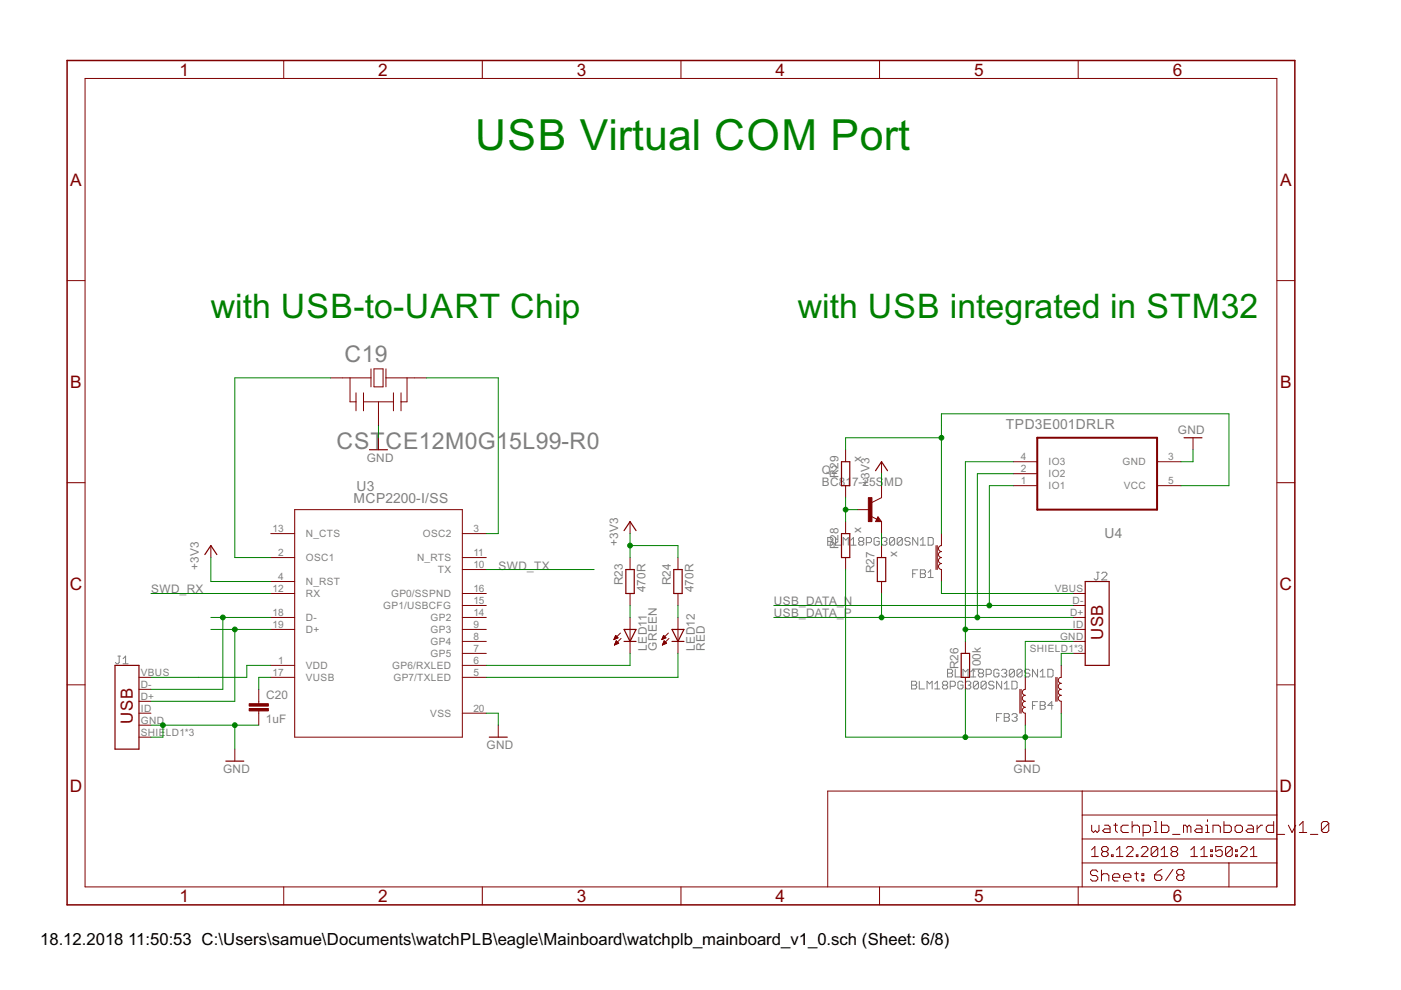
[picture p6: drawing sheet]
<svg xmlns="http://www.w3.org/2000/svg" width="297mm" height="210mm" viewBox="0 0 297 210" stroke-linecap="round" stroke-linejoin="round" font-family="sans-serif">
<g fill="none" stroke="#808080" stroke-width=".21">
<path d="M175.5 114h.8l.3 .2v.3l-.3 .3 .3 .3v.2l-.3 .3h-.8zM175.5 114.8h.8M177.1 114v1.6h1.1M178.8 115.6v-1.6l.5 .5 .6-.5v1.6M180.4 115.6h1.1M180.4 114.5l.6-.5v1.6M182.3 114.8l-.2-.3v-.3l.2-.2h.6l.2 .2v.3l-.2 .3M182.3 114.8l-.2 .3v.2l.2 .3h.6l.2-.3v-.2l-.2-.3M182.3 114.8h.6M183.7 115.1h.8l.3-.3v-.6l-.3-.2h-.8v1.6M186.4 114.2l-.3-.2h-.5l-.3 .2v1.1l.3 .3h.5l.3-.3v-.5h-.5M187 114.2l.2-.2h.6l.2 .2v.3l-.2 .3"/>
<path d="M187.5 114.8h.3M187.8 114.8l.2 .3v.2l-.2 .3h-.6l-.2-.3M189.7 114.2l-.3-.2h-.5l-.3 .2v1.1M189.7 114.2v1.1l-.3 .3h-.5l-.3-.3M189.7 114.2l-1.1 1.1M191.3 114.2l-.2-.2h-.6l-.3 .2v1.1M191.3 114.2v1.1l-.2 .3h-.6l-.3-.3M191.3 114.2l-1.1 1.1M193 114.2l-.3-.2h-.6l-.2 .2v.3l.2 .3h.6l.3 .3v.2l-.3 .3h-.6l-.2-.3M194.6 114v1.6l-1.1-1.6v1.6M195.1 115.6h1.1M195.1 114.5l.6-.5v1.6"/>
<path d="M196.8 114h.8l.3 .2v1.1l-.3 .3h-.8zM25 139.1h.5M25.3 139.1v1.4l-.3 .2h-.3l-.2-.2M26.1 139.7l.5-.6v1.6M193.5 121.6h.6M194.6 120.8h-1.1v1.6M195.1 120.8h.9l.2 .3v.3l-.2 .2 .2 .3v.3l-.2 .2h-.9zM195.1 121.6h.9M196.8 122.4h1.1M196.8 121.4l.5-.6v1.6M232.5 121.3h.5M232.8 121.3v1.4l-.3 .3h-.3l-.2-.3"/>
<path d="M233.6 121.6l.3-.3h.5l.3 .3v.3l-1.1 1.1h1.1M26.1 140.7h1.1M193.3 144.4h.8l.3 .3v.3l-.3 .3 .3 .2v.3l-.3 .3h-.8zM193.3 145.3h.8M194.9 144.4v1.7h1.1M196.6 146.1v-1.7l.5 .6 .5-.6v1.7M198.2 146.1h1.1M198.2 145l.5-.6v1.7M200.1 145.3l-.3-.3v-.3l.3-.3h.5l.3 .3v.3l-.3 .3M200.1 145.3l-.3 .2v.3l.3 .3h.5l.3-.3v-.3l-.3-.2M200.1 145.3h.5M200.9 141.9h.8l.3 .3v.3l-.3 .2 .3 .3v.3l-.3 .2h-.8z"/>
<path d="M200.9 142.7h.8M201.5 145.5h.8l.2-.2v-.6l-.2-.3h-.8v1.7M202.5 141.9v1.6h1.1M204.2 144.7l-.3-.3h-.5l-.3 .3v1.1l.3 .3h.5l.3-.3v-.5h-.6M204.2 143.5v-1.6l.5 .6 .6-.6v1.6M204.7 144.7l.3-.3h.5l.3 .3v.3l-.3 .3M205.3 145.3h.2M205.5 145.3l.3 .2v.3l-.3 .3h-.5l-.3-.3M205.8 143.5h1.1M205.8 142.5l.6-.6v1.6M207.5 144.7l-.3-.3h-.5l-.3 .3v1.1M207.5 144.7v1.1l-.3 .3h-.5l-.3-.3"/>
<path d="M207.5 144.7l-1.1 1.1M207.7 142.7l-.3-.2v-.3l.3-.3h.6l.2 .3v.3l-.2 .2M207.7 142.7l-.3 .3v.3l.3 .2h.6l.2-.2v-.3l-.2-.3M207.7 142.7h.6M209.1 144.7l-.3-.3h-.5l-.3 .3v1.1M209.1 144.7v1.1l-.3 .3h-.5l-.3-.3M209.1 143h.8l.3-.3v-.5l-.3-.3h-.8v1.6M209.1 144.7l-1.1 1.1M210.7 144.7l-.2-.3h-.6l-.3 .3v.3l.3 .3h.6l.2 .2v.3l-.2 .3h-.6l-.3-.3M211.3 152.1h.5M211.8 142.2l-.3-.3h-.5l-.3 .3v1.1l.3 .2h.5l.3-.2v-.6h-.5M212.3 142.2l.3-.3h.6l.2 .3v.3l-.2 .2"/>
<path d="M212.4 144.4v1.7l-1.1-1.7v1.7M212.4 151.3h-1.1v1.6M212.9 142.7h.3M212.9 146.1h1.1M212.9 145l.6-.6v1.7M212.9 151.3h.8l.3 .3v.2l-.3 .3 .3 .3v.3l-.3 .2h-.8zM212.9 152.1h.8M213.2 142.7l.2 .3v.3l-.2 .2h-.6l-.3-.2M214.5 144.4h.9l.2 .3v1.1l-.2 .3h-.9zM214.5 151.6l.3-.3h.6l.2 .3v.2l-.2 .3M215.1 142.2l-.3-.3h-.5l-.3 .3v1.1M215.1 142.2v1.1l-.3 .2h-.5l-.3-.2"/>
<path d="M215.1 142.2l-1.1 1.1M215.1 152.1h.3M215.4 152.1l.2 .3v.3l-.2 .2h-.6l-.3-.2M216.7 142.2l-.3-.3h-.5l-.3 .3v1.1M216.7 142.2v1.1l-.3 .2h-.5l-.3-.2M216.7 142.2l-1.1 1.1M218.4 142.2l-.3-.3h-.6l-.2 .3v.3l.2 .2h.6l.3 .3v.3l-.3 .2h-.6l-.2-.2M218.9 149.6h.5M220 141.9v1.6l-1.1-1.6v1.6M220 148.8h-1.1v1.6M220.5 143.5h1.1M220.5 142.5l.6-.6v1.6"/>
<path d="M220.5 148.8h.8l.3 .2v.3l-.3 .3 .3 .2v.3l-.3 .3h-.8zM220.5 149.6h.8M222.2 141.9h.8l.3 .3v1.1l-.3 .2h-.8zM223.3 149.6h-1.1l.8-.8v1.6"/>
</g>
<g fill="none" stroke="#800000" stroke-width=".21">
<path d="M18 16.6h252.7v171.4h-252.7zM60.2 12.8v3.8M102.3 12.8v3.8M144.4 12.8v3.8M186.5 12.8v3.8M228.6 12.8v3.8M14.2 59.5h3.8M270.7 59.5h3.8M78.7 78.2v3.8M79.3 78.2h1.9v3.8h-1.9zM81.8 78.2v3.8M70.1 80.1h8.6"/>
<path d="M74.2 80.1v5.1h1.3M75.5 83.3v3.8M77.1 83.3v3.8M77.1 85.2h6.3M80.2 85.2v5.1M80.2 92.8v2.6M81.8 80.1h8.6M83.4 83.3v3.8M85 83.3v3.8M86.3 80.1v5.1h-1.3M179.3 95.4v2.5M186.9 97.9v2.5"/>
<path d="M214.8 97.9h5.1M245.3 97.9h5.1M252.9 92.8v2.6M14.2 102.3h3.8M44.7 115.7v2.5M57.4 113.1h5.1M57.4 118.2h5.1M62.5 108.1h35.5v48.2h-35.5zM98 113.1h5.1M98 118.2h5.1M133.6 110.6v2.5M133.6 118.2v2.6"/>
<path d="M143.7 118.2v2.6M179.3 103v2.5M179.3 110.6v2.5M179.3 118.2v2.6M181.8 108.1h2.6M184.7 109.5l1.2 .6M186.1 109.6l.8 1h-1.3zM186.9 103v2.5l-2 1M186.9 110.6v2.5M186.9 115.7v2.5M198.5 115.7v5.1M198.7 115.7v5.1"/>
<path d="M199.6 113.1v2.6a.63 .63 0 0 0-.6 .6 .63 .63 0 0 0 .6 .6 .63 .63 0 0 0-.6 .7 .63 .63 0 0 0 .6 .6 .63 .63 0 0 0-.6 .7 .63 .63 0 0 0 .6 .6 .63 .63 0 0 0-.6 .6 .63 .63 0 0 0 .6 .7v2.5M214.8 103h5.1M214.8 100.4h5.1M245.3 103h5.1M270.7 102.3h3.8M57.4 123.3h5.1M57.4 125.8h5.1M57.4 130.9h5.1M57.4 133.5h5.1M98 125.8h5.1M98 130.9h5.1M98 133.5h5.1"/>
<path d="M98 120.8h5.1M98 128.4h5.1M98 136h5.1M98 138.5h5.1M130.2 135.5h.1M130.2 135.4h.4M130.3 135.3h.6M130.3 136.7h.1M130.3 135.2h.7M130.3 136.6h.3M130.4 135h.5M130.4 136.5h.5"/>
<path d="M130.5 134.9h.2M130.5 136.4h.7M130.5 134.8h.1M130.5 136.2h.5M130.5 134.7l.5 .5-.8 .4zM130.5 136.1h.4M130.6 136h.2M130.6 135.9h.1M131.2 136.4l-.5-.5-.4 .9M131.2 136.4l-.9 .4M131.6 134.2l-1.4 1.4M131.7 135.4l-1.4 1.4"/>
<path d="M133.6 125.8v2.6M133.6 130.9v7.6M140.3 135.5h.2M140.4 135.4h.4M140.4 135.3h.7M140.4 136.7h.1M140.5 135.2h.6M140.5 136.6h.3M140.5 135h.5M140.5 136.5h.5M140.6 134.9h.3M140.6 136.4h.7"/>
<path d="M140.7 134.8h.1M140.7 136.2h.5M140.7 136.1h.4M140.7 134.7l.5 .5-.9 .4zM140.8 136h.2M140.8 135.9h.1M141.3 136.4l-.5-.5-.4 .9M141.3 136.4l-.9 .4M141.7 134.2l-1.4 1.4M141.8 135.4l-1.4 1.4M143.7 125.8v2.6M143.7 130.9v7.6"/>
<path d="M186.9 123.3v2.5M204.7 136v2.5M227.5 125.8h2.6M227.5 130.9h2.6M227.5 133.5h2.6M227.5 128.4h2.6M227.5 136h2.6M227.5 138.5h2.6M14.2 145.2h3.8M29.5 143.6h2.5M29.5 151.2h2.5M29.5 156.3h2.5"/>
<path d="M29.5 148.7h2.5M29.5 146.2h2.5M29.5 153.8h2.5M49.8 158.8v2.6M54.9 146.2v3M54.9 150.7v3.1M57.4 141.1h5.1M57.4 143.6h5.1M98 141.1h5.1M98 143.6h5.1M98 151.2h5.1M105.6 153.8v2.5"/>
<path d="M204.7 143.6v2.6M216.2 146.2v5M216.5 146.2v5M217.4 143.6v2.6a.63 .63 0 0 0-.7 .6 .63 .63 0 0 0 .7 .6 .63 .63 0 0 0-.7 .7 .63 .63 0 0 0 .7 .6 .63 .63 0 0 0-.7 .6 .63 .63 0 0 0 .7 .7 .62 .62 0 0 0-.7 .6 .62 .62 0 0 0 .7 .6v2.6M217.4 158.8v2.6M223.9 143.6v5.1M224.1 143.6v5.1M225 141.1v2.5a.63 .63 0 0 0-.6 .7 .63 .63 0 0 0 .6 .6 .63 .63 0 0 0-.6 .6 .63 .63 0 0 0 .6 .7 .63 .63 0 0 0-.6 .6 .63 .63 0 0 0 .6 .6 .63 .63 0 0 0-.6 .7 .63 .63 0 0 0 .6 .6v2.5M270.7 145.2h3.8M229.4 167.7v20.3M229.4 177.9h41.3M229.4 172.8h41.3"/>
<path d="M231.5 175v1.1l.3 .4 .4-.4 .4 .4 .4-.4v-1.1M234.2 175h.8l.4 .3v1.2h-1.2l-.4-.4 .4-.4h1.2M236.1 175h.8M236.5 174.6v1.5l.4 .4M238.8 179.9l.4-.4h.7l.3 .4v.3l-1.4 1.4h1.4M239.2 175h-1.1l-.4 .3v.8l.4 .4h1.1M240 175.3l.4-.3h.8l.4 .3v1.2M240 174.2v2.3M242 179.9l.3-.4h.7l.4 .4v.3l-1.4 1.4h1.4M242.4 176.5h1.1l.4-.4v-.8l-.4-.3h-1.1v2.3M244.7 176.5h.8M244.7 174.2h.4v2.3"/>
<path d="M245.5 179.9v1.4l-.4 .3h-.7l-.3-.3M245.5 179.9l-.4-.4h-.7l-.3 .4v1.4M245.5 179.9l-1.4 1.4M246.3 174.2v2.3h1.1l.4-.4v-.8l-.4-.3h-1.1M248.6 176.9h1.6M251.7 175.3l-.4-.3h-.4v1.5M251.7 175.3v1.2M251.7 175.3l.4-.3 .4 .3v1.2M253.7 175h.7l.4 .3v1.2h-1.1l-.4-.4 .4-.4h1.1M255.6 175h.4v1.5M255.6 176.5h.8M256 173.8v.4"/>
<path d="M257.2 176.5v-1.5h1.1l.4 .3v1.2M259.1 179.5h-1.4v1.1l.7-.4h.4l.3 .4v.7l-.3 .3h-.7l-.4-.3M259.5 174.2v2.3h1.2l.4-.4v-.8l-.4-.3h-1.2M261.3 179.9v1.4l-.4 .3h-.7l-.4-.3M261.3 179.9l-.4-.4h-.7l-.4 .4v1.4M261.3 179.9l-1.5 1.4M262.2 175h.8l.4 .3v.8l-.4 .4h-.8l-.3-.4v-.8zM263 179.9l.4-.4h.7l.3 .4v.3l-1.4 1.4h1.4M264.6 175h.8l.3 .3v1.2h-1.1l-.4-.4 .4-.4h1.1M266.5 175v1.5M267.7 175h-.4l-.8 .7M270 174.2v2.3h-1.1l-.4-.4v-.8l.4-.3h1.1"/>
<path d="M270.7 167.7h-95.2v20.3M270.8 176.9h1.6M273.2 175l.7 1.5 .8-1.5M275.5 176.5h1.6M275.5 175l.8-.8v2.3M277.8 176.9h1.6M281.7 174.6v1.5l-.4 .4h-.7l-.4-.4M281.7 174.6l-.4-.4h-.7l-.4 .4v1.5M281.7 174.6l-1.5 1.5M60.2 188v3.9M102.3 188v3.9M144.4 188v3.9"/>
<path d="M186.5 188v3.9M228.6 188v3.9M229.4 183h41.3M231.4 180.2l.7-.7v2.1M231.4 181.6h1.5M232.7 184.8l-.3-.3h-.8l-.4 .3v.5l.4 .3h.8l.3 .4v.4l-.3 .4h-.8l-.4-.4M233.5 184.5v2.3M233.5 185.6l.4-.3h.8l.4 .3v1.2M233.9 180.6l-.3 .3v.4l.3 .3h.7l.3-.3v-.4l-.3-.3M233.9 180.6l-.3-.4v-.3l.3-.4h.7l.3 .4v.3l-.3 .4M233.9 180.6h.7M235.6 181.3h.4v.3h-.4z"/>
<path d="M235.9 186h1.5v-.4l-.4-.3h-.7l-.4 .3v.8l.4 .4h.7M236.7 181.6h1.4M236.7 180.2l.7-.7v2.1M238.2 186h1.6v-.4l-.4-.3h-.8l-.4 .3v.8l.4 .4h.8M240.6 185.3h.7M240.9 181.3h.4v.3h-.4zM240.9 184.8v1.6l.4 .4M242.1 185.3h.4v.3h-.4zM242.1 186.4h.4v.4h-.4zM244.8 185.5h1.2l.3 .4v.4l-.3 .4h-.8l-.4-.4zM246.2 181.6h1.4M246.2 180.2l.7-.7v2.1"/>
<path d="M246.3 184.3l-.7 .4-.8 .8M248.6 180.6l-.3 .3v.4l.3 .3h.7l.4-.3v-.4l-.4-.3M248.6 180.6l-.3-.4v-.3l.3-.4h.7l.4 .4v.3l-.4 .4M248.6 180.6h.7M248.7 184.3l-1.6 2.4M249.9 185.5l-.4 .4v.4l.4 .4h.7l.4-.4v-.4l-.4-.4M249.9 185.5h.7M249.9 185.5l-.4-.4v-.4l.4-.4h.7l.4 .4v.4l-.4 .4M252.5 181.6h1.4M252.5 180.2l.7-.7v2.1M254.6 181.6h1.4M254.6 180.2l.7-.7v2.1"/>
<path d="M256.7 181.3h.3v.3h-.3zM256.7 180.2h.3v.4h-.3zM260.6 183v5M262 181.3h.3v.3h-.3zM262 180.2h.3v.4h-.3zM265.1 181.6h1.4M265.1 180.2l.7-.7v2.1"/>
</g>
<path d="M14.2 12.8h260.3v179.1h-260.3z" fill="none" stroke="#800000" stroke-width=".32"/>
<g fill="none" stroke="#800000" stroke-width=".25">
<path d="M78.3 95.4h3.8M178.4 97.9h1.8v5.1h-1.8zM185.6 99.8l1.3-1.9 1.3 1.9M251 92.8h3.8M43.4 117.6l1.3-1.9 1.3 1.9M132.3 112.5l1.3-1.9 1.3 1.9M178.4 113.1h1.8v5.1h-1.8zM186 118.2h1.8v5.1h-1.8zM186.1 110.1l.2 .2h-.4l.2-.5 .5 .7h-.7M132.3 133.5h2.6l-1.3 2.5zM132.3 136h2.6M132.7 120.8h1.8v5h-1.8z"/>
<path d="M142.5 136h2.5M142.5 133.5h2.5l-1.3 2.5zM142.9 120.8h1.7v5h-1.7zM203.8 138.5h1.8v5.1h-1.8zM230.1 123.3h5.1v17.8h-5.1zM24.4 141.1h5.1v17.7h-5.1zM103.7 156.3h3.8M47.9 161.4h3.8M215.5 161.4h3.8"/>
</g>
<g fill="#800000" stroke="#800000" stroke-width=".21">
<path d="M52.8 150.2h4.1v.5h-4.1z"/>
<path d="M52.8 149.2h4.1v.5h-4.1z"/>
<path d="M184.1 105.5h.8v5.1h-.8z"/>
</g>
<path d="M219.9 92.8h25.4v15.3h-25.4z" fill="none" stroke="#800000" stroke-width=".42"/>
<g fill="none" stroke="#008000" stroke-width=".21">
<path d="M70.1 80.1h-20.3v38.1h7.6M80.2 90.3v2.5M90.4 80.1h15.2v33h-2.5M199.6 92.8h-20.3v2.6M214.8 97.9h-10.1v38.1M252.9 95.4v2.5h-2.5M44.7 118.2v5.1h12.7M133.6 113.1v5.1M133.6 115.7h10.1v2.5M179.3 105.5v5.1M179.3 108.1h2.5M186.9 100.4v2.6"/>
<path d="M186.9 113.1v2.6M214.8 100.4h-7.6v30.5M214.8 103h-5v25.4M250.4 103h10.2v-15.3h-61v25.4M32 125.8h25.4M44.7 130.9h12.7M44.7 133.5h12.7M47.2 130.9v15.3h-15.2M49.8 133.5v15.2h-17.8M103.1 120.8h22.9M133.6 128.4v2.5M133.6 138.5v2.6h-30.5"/>
<path d="M143.7 128.4v2.5M143.7 138.5v5.1h-40.6M164.1 130.9h63.4M164.1 128.4h63.4M179.3 120.8v35.5h45.7v-5.1M186.9 125.8v5.1M199.6 123.3v2.5h27.9M204.7 133.5h22.8M227.5 136h-10.1v7.6M227.5 138.5h-2.5v2.6M32 153.8h22.9M34.5 153.8v2.5h-2.5"/>
<path d="M49.8 153.8v5M57.4 143.6h-2.5v2.6M57.4 141.1h-5.1v2.5h-20.3M103.1 151.2h2.5v2.6M204.7 146.2v10.1M217.4 153.8v5"/>
</g>
<g fill="#008000" stroke="#008000" stroke-width=".21">
<circle cx="133.6" cy="115.7" r=".51"/>
<circle cx="49.8" cy="153.8" r=".51"/>
<circle cx="34.5" cy="153.8" r=".51"/>
<circle cx="217.4" cy="156.3" r=".51"/>
<circle cx="204.7" cy="156.3" r=".51"/>
<circle cx="47.2" cy="130.9" r=".51"/>
<circle cx="49.8" cy="133.5" r=".51"/>
<circle cx="204.7" cy="133.5" r=".51"/>
<circle cx="186.9" cy="130.9" r=".51"/>
<circle cx="207.2" cy="130.9" r=".51"/>
<circle cx="209.8" cy="128.4" r=".51"/>
<circle cx="179.3" cy="108.1" r=".51"/>
<circle cx="199.6" cy="92.8" r=".51"/>
</g>
<text font-size="10.2" fill="#008000" x="100.7" y="31.9">USB Virtual COM Port</text>
<g font-size="8" fill="#008000">
<text x="44.7" y="67.4">with USB-to-UART Chip</text>
<text x="169.1" y="67.4">with USB integrated in STM32</text>
</g>
<g font-size="5.5" fill="#808080">
<text x="73.1" y="76.8">C19</text>
<text x="71.4" y="95.2">CST</text>
<text x="81.7" y="95.2">CE12M0G15L99-R0</text>
</g>
<g font-size="4.1" fill="#800000">
<text x="38.1" y="16">1</text>
<text x="80.2" y="16">2</text>
<text x="122.3" y="16">3</text>
<text x="164.4" y="16">4</text>
<text x="206.5" y="16">5</text>
<text x="248.6" y="16">6</text>
<text x="14.9" y="39.4">A</text>
<text x="271.4" y="39.4">A</text>
<text x="14.9" y="82.2">B</text>
<text x="271.4" y="82.2">B</text>
<text x="14.8" y="125.1">C</text>
<text x="271.3" y="125.1">C</text>
<text x="14.8" y="167.9">D</text>
<text x="271.3" y="167.9">D</text>
<text x="38.1" y="191.2">1</text>
<text x="80.2" y="191.2">2</text>
<text x="122.3" y="191.2">3</text>
<text x="164.4" y="191.2">4</text>
<text x="206.5" y="191.2">5</text>
<text x="248.6" y="191.2">6</text>
</g>
<g font-size="4" fill="#800000">
<text x="233.9" y="135.7" transform="rotate(-90 233.9 135.7)">USB</text>
<text x="28.2" y="153.5" transform="rotate(-90 28.2 153.5)">USB</text>
</g>
<g font-size="4">
<text x="8.5" y="200.4">18.12.2018</text>
<text x="27.2" y="200.4">11:50:53 C:\Users\samue\Documents\watchPLB\eagle\Mainboard\watchplb_mainboard_v1_0.sch (Sheet: 6/8)</text>
</g>
<g font-size="3.3" fill="#808080">
<text x="213.3" y="91">TPD3E001DRLR</text>
<text x="74.9" y="106.6">MCP2200-I/SS</text>
<text x="75.6" y="104">U3</text>
<text x="234.2" y="114.2">U4</text>
</g>
<g font-size="2.8" fill="#808080">
<text x="249.7" y="92.1">GND</text>
<text x="77.8" y="97.9">GND</text>
<text x="174.3" y="100.4">Q2</text>
<text x="177.8" y="101.3" transform="rotate(-90 177.8 101.3)">R29</text>
<text x="182.6" y="97.9" transform="rotate(-90 182.6 97.9)">x</text>
<text x="174.3" y="103">BC817-25S</text>
<text x="184.4" y="103" transform="rotate(-90 184.4 103)">+3V3</text>
<text x="187.5" y="103">MD</text>
<text x="182.6" y="113.1" transform="rotate(-90 182.6 113.1)">x</text>
<text x="131" y="115.7" transform="rotate(-90 131 115.7)">+3V3</text>
<text x="177.8" y="116.5" transform="rotate(-90 177.8 116.5)">R28</text>
<text x="190.2" y="118.2" transform="rotate(-90 190.2 118.2)">x</text>
<text x="32" y="125.8">SWD_RX</text>
<text x="42.2" y="120.8" transform="rotate(-90 42.2 120.8)">+3V3</text>
<text x="105.7" y="120.8">SWD_TX</text>
<text x="132.1" y="124.1" transform="rotate(-90 132.1 124.1)">R23</text>
<text x="136.9" y="125.6" transform="rotate(-90 136.9 125.6)">470R</text>
<text x="142.2" y="124.1" transform="rotate(-90 142.2 124.1)">R24</text>
<text x="147" y="125.6" transform="rotate(-90 147 125.6)">470R</text>
<text x="185.4" y="121.6" transform="rotate(-90 185.4 121.6)">R27</text>
<text x="164.1" y="130.9">USB_DATA_P</text>
<text x="164.1" y="128.4">USB_DATA_N</text>
<text x="137.1" y="138" transform="rotate(-90 137.1 138)">LED11</text>
<text x="139.3" y="138" transform="rotate(-90 139.3 138)">GREEN</text>
<text x="147.3" y="138" transform="rotate(-90 147.3 138)">LED12</text>
<text x="149.5" y="138" transform="rotate(-90 149.5 138)">RED</text>
<text x="203.2" y="141.9" transform="rotate(-90 203.2 141.9)">R26</text>
<text x="208" y="142.7" transform="rotate(-90 208 142.7)">100k</text>
<text x="56.4" y="148.3">C20</text>
<text x="56.4" y="153.4">1uF</text>
<text x="103.2" y="158.8">GND</text>
<text x="47.3" y="163.9">GND</text>
<text x="214.9" y="163.9">GND</text>
</g>
<g font-size="2.4" fill="#808080">
<text x="216.4" y="100.1">2</text>
<text x="216.4" y="97.5">4</text>
<text x="222.3" y="101.2">IO2</text>
<text x="222.3" y="98.7">IO3</text>
<text x="238" y="98.7">GND</text>
<text x="247.7" y="97.5">3</text>
<text x="216.4" y="102.6">1</text>
<text x="222.3" y="103.7">IO1</text>
<text x="238.3" y="103.7">VCC</text>
<text x="247.7" y="102.6">5</text>
<text x="57.8" y="112.8">13</text>
<text x="64.8" y="113.9">N_CTS</text>
<text x="89.7" y="113.9">OSC2</text>
<text x="100.4" y="112.8">3</text>
<text x="59" y="117.9">2</text>
<text x="64.8" y="119">OSC1</text>
<text x="88.4" y="119">N_RTS</text>
<text x="100.4" y="117.9">11</text>
<text x="57.8" y="125.5">12</text>
<text x="59" y="122.9">4</text>
<text x="64.8" y="124.1">N_RST</text>
<text x="92.9" y="121.5">TX</text>
<text x="100.4" y="120.4">10</text>
<text x="100.4" y="125.5">16</text>
<text x="223.6" y="125.5">VBUS</text>
<text x="57.8" y="130.6">18</text>
<text x="64.8" y="126.6">RX</text>
<text x="64.8" y="131.7">D-</text>
<text x="81.3" y="129.1">GP1/USBCFG</text>
<text x="82.9" y="126.6">GP0/SSPND</text>
<text x="91.3" y="131.7">GP2</text>
<text x="100.4" y="128">15</text>
<text x="100.4" y="130.6">14</text>
<text x="226.9" y="130.6">D+</text>
<text x="227.4" y="128">D-</text>
<text x="57.8" y="133.1">19</text>
<text x="64.8" y="134.2">D+</text>
<text x="91.3" y="134.2">GP3</text>
<text x="91.3" y="136.8">GP4</text>
<text x="100.4" y="133.1">9</text>
<text x="100.4" y="135.6">8</text>
<text x="224.7" y="135.6">GND</text>
<text x="227.5" y="133.1">ID</text>
<text x="29.9" y="143.3">VBUS</text>
<text x="57.8" y="143.3">17</text>
<text x="59" y="140.7">1</text>
<text x="64.8" y="141.8">VDD</text>
<text x="83.2" y="141.8">GP6/RXLED</text>
<text x="91.3" y="139.3">GP5</text>
<text x="100.4" y="138.2">7</text>
<text x="100.4" y="140.7">6</text>
<text x="100.4" y="143.3">5</text>
<text x="218.4" y="138.2">SHIELD1*3</text>
<text x="29.9" y="148.3">D+</text>
<text x="29.9" y="145.8">D-</text>
<text x="64.8" y="144.4">VUSB</text>
<text x="83.4" y="144.4">GP7/TXLED</text>
<text x="29.9" y="153.4">GND</text>
<text x="29.9" y="150.9">ID</text>
<text x="29.9" y="155.9">SHIE</text>
<text x="35.2" y="155.9">LD1*3</text>
<text x="91.2" y="152">VSS</text>
<text x="100.4" y="150.9">20</text>
</g>
</svg>
